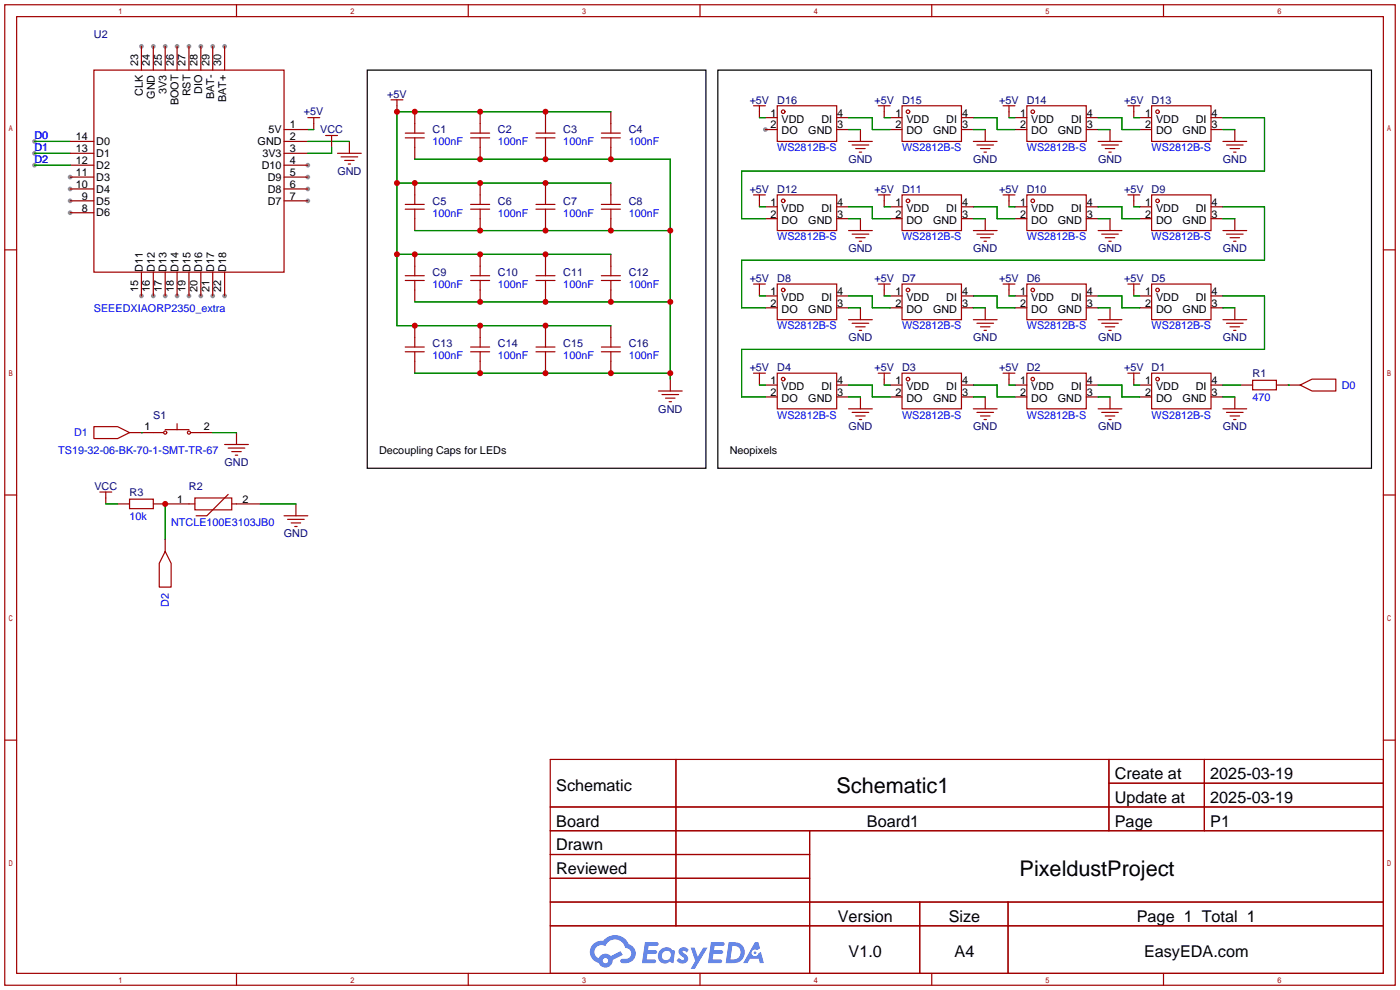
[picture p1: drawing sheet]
<svg xmlns="http://www.w3.org/2000/svg" width="299mm" height="212mm" viewBox="0 0 299 212" stroke-linecap="round" stroke-linejoin="round" font-family="sans-serif">
<g fill="#999">
<circle cx="163.6" cy="27.7" r=".51"/>
<circle cx="15" cy="37.8" r=".51"/>
<circle cx="15" cy="40.4" r=".51"/>
<circle cx="15" cy="42.9" r=".51"/>
<circle cx="15" cy="45.5" r=".51"/>
<circle cx="65.8" cy="42.9" r=".51"/>
<circle cx="65.8" cy="40.4" r=".51"/>
<circle cx="65.8" cy="37.8" r=".51"/>
<circle cx="65.8" cy="35.3" r=".51"/>
<circle cx="30.2" cy="63.2" r=".51"/>
<circle cx="32.8" cy="63.2" r=".51"/>
<circle cx="35.3" cy="63.2" r=".51"/>
<circle cx="37.8" cy="63.2" r=".51"/>
<circle cx="40.4" cy="63.2" r=".51"/>
<circle cx="42.9" cy="63.2" r=".51"/>
<circle cx="45.5" cy="63.2" r=".51"/>
<circle cx="48" cy="63.2" r=".51"/>
<circle cx="30.2" cy="9.9" r=".51"/>
<circle cx="32.8" cy="9.9" r=".51"/>
<circle cx="35.3" cy="9.9" r=".51"/>
<circle cx="37.8" cy="9.9" r=".51"/>
<circle cx="40.4" cy="9.9" r=".51"/>
<circle cx="42.9" cy="9.9" r=".51"/>
<circle cx="45.5" cy="9.9" r=".51"/>
<circle cx="48" cy="9.9" r=".51"/>
<circle cx="7.4" cy="30.2" r=".51"/>
<circle cx="7.4" cy="32.8" r=".51"/>
<circle cx="7.4" cy="35.3" r=".51"/>
</g>
<g fill="none" stroke="#a10000" stroke-width=".25">
<path d="M1 1h297.2v209.6h-297.2zM3.6 3.6h292.1v204.4h-292.1zM50.5 1v2.6M100.1 1v2.6M149.6 1v2.6M199.1 1v2.6M248.7 1v2.6M1 53.4h2.6M295.7 53.4h2.5M1 105.8h2.6M295.7 105.8h2.5M1 158.2h2.6"/>
<path d="M295.7 158.2h2.5M117.6 162.3h178.1v45.7h-178.1zM117.6 172.5h178.1M117.6 177.5h178.1M144.5 162.3v35.6M173 177.5v30.5M237 162.3v15.2M237 167.4h58.7M257.4 162.3v15.2M117.6 182.6h55.4M117.6 192.8h178.1M117.6 187.7h55.4"/>
<path d="M117.6 197.9h178.1M196.6 192.8v15.2M215.4 192.8v15.2M50.5 208v2.6M100.1 208v2.6M149.6 208v2.6M199.1 208v2.6M248.7 208v2.6"/>
</g>
<g fill="#5487ff">
<path d="M145.3 202.7a1.3 1.3 0 0 1 1.9 .3l-.4 .6a.54 .54 0 0 0-.9-.2l.1 .2a1.34 1.34 0 0 1 .9 1.8 1.47 1.47 0 0 1-2.3-.1l.5-.6 .8 .5a.31 .31 0 0 0 .4-.3 .31 .31 0 0 0-.3-.4 1.12 1.12 0 0 1-.7-1.8z"/>
<path d="M147.6 202.5h.9l.6 2 1.2-2h.9l-2.7 4.6h-.9l1-1.7z"/>
<path d="M137.8 201.4h1.7a1.31 1.31 0 0 1 1.2 .2 .4 .4 0 0 1-.3 .5l-1.8 .1-.1 .9h1.6a.4 .4 0 0 1 .4 .4 .4 .4 0 0 1-.5 .4h-1.6l-.2 1.2h1.4a.46 .46 0 0 1 .5 0 .46 .46 0 0 1 .1 .5l-.4 .2h-2.6z"/>
<path d="M151.9 201.4h1.7a1.32 1.32 0 0 1 1.2 .2 .39 .39 0 0 1-.3 .5l-1.8 .1-.1 .9h1.6a.4 .4 0 0 1 .4 .4 .4 .4 0 0 1-.4 .4h-1.7l-.2 1.2h1.4a.46 .46 0 0 1 .5 0 .46 .46 0 0 1 .1 .5l-.4 .2h-2.6z"/>
<path d="M161.3 201.4h.8l.3 1.3-.6 .4a.75 .75 0 0 0-1.1 .3 .75 .75 0 0 0 .5 1 .75 .75 0 0 0 .9-.7l.5-.2 .6 2.3h-.8l-.3-.9h-1.8l-.5 .9h-1z"/>
<path d="M155.7 201.4l-.6 4.4h1.5a2.27 2.27 0 0 0 2.6-2.2 2.27 2.27 0 0 0-2.7-2.2zM156.5 202.1a1.5 1.5 0 0 1 1.8 1.6 1.5 1.5 0 0 1-1.9 1.4h-.3z"/>
<path d="M141.2 203a1.6 1.6 0 0 0-.3 2.3 1.6 1.6 0 0 0 2.3 .2l.7 .3 .3-2.4-.1-.3-.5-.1a1.58 1.58 0 0 0-2.4 0zM141.8 203.5a.98 .98 0 0 1 1.6 .4 .98 .98 0 0 1-1.1 1.3 .94 .94 0 0 1-.9-.7 .94 .94 0 0 1 .4-1z"/>
<path d="M126.8 201.8a2.37 2.37 0 0 0 1.1 4 1.54 1.54 0 0 0 1.8 1 1.54 1.54 0 0 0 1.2-1.6l2.2-1.1-.5-.8-2 1a1.57 1.57 0 0 0-2.7 .5 1.5 1.5 0 0 1-.7-2.1 1.5 1.5 0 0 1 2.2-.5 2.23 2.23 0 0 1 2.3-1.4 2.23 2.23 0 0 1 2 1.8 1.16 1.16 0 0 1 1.2 1.1 1.16 1.16 0 0 1-1.1 1.2h-.7a.47 .47 0 0 0-.5 .4 .47 .47 0 0 0 .4 .5 2.17 2.17 0 0 0 2.5-.9 2.17 2.17 0 0 0-.3-2.7l-.8-.4a3.2 3.2 0 0 0-5.5-.7l-1.1 .1zM128.8 205.3a.6 .6 0 0 1 1.2 0 .6 .6 0 0 1-1.2 0z"/>
<circle cx="161.4" cy="203.6" r=".28"/>
</g>
<g fill="none" stroke="#a10000" stroke-width=".25">
<path d="M20.1 15h40.6v43.2h-40.6zM65.8 25.1h2.5M67.1 25.1v1.3M69.6 29h2.5M70.9 29v1.2M72.1 32.8h5.1M72.9 33.5h3.6M73.7 34.3h2M74.4 35.1h.5M83.6 21.3h2.5M84.8 21.3v1.3M86.6 29.5h4.1"/>
<path d="M86.6 28.4h4.1M88.6 26.4v2M88.6 29.5v2M100.6 29.5h4M100.6 28.4h4M102.6 26.4v2M102.6 29.5v2M114.6 29.5h4M114.6 28.4h4M116.6 26.4v2M116.6 29.5v2M128.5 29.5h4.1"/>
<path d="M128.5 28.4h4.1M130.6 26.4v2M130.6 29.5v2M161 22.6h2.6M162.3 22.6v1.3M166.1 22.6h12.7v7.6h-12.7zM181.4 30.2h5M182.1 31h3.6M182.9 31.8h2M183.6 32.5h.5M187.7 22.6h2.5M189 22.6v1.3"/>
<path d="M192.8 22.6h12.7v7.6h-12.7zM208 30.2h5.1M208.8 31h3.5M209.5 31.8h2.1M210.3 32.5h.5M214.4 22.6h2.5M215.6 22.6v1.3M219.5 22.6h12.7v7.6h-12.7zM234.7 30.2h5.1M235.5 31h3.5M236.2 31.8h2.1M237 32.5h.5"/>
<path d="M241 22.6h2.6M242.3 22.6v1.3M246.1 22.6h12.7v7.6h-12.7zM261.4 30.2h5M262.1 31h3.6M262.9 31.8h2M263.7 32.5h.5M86.6 44.7h4.1M86.6 43.7h4.1M86.6 59.9h4.1M86.6 58.9h4.1M88.6 41.7v2"/>
<path d="M88.6 44.7v2M88.6 56.9v2M88.6 59.9v2.1M100.6 44.7h4M100.6 43.7h4M100.6 59.9h4M100.6 58.9h4M102.6 41.7v2M102.6 44.7v2M102.6 56.9v2M102.6 59.9v2.1M114.6 44.7h4"/>
<path d="M114.6 43.7h4M114.6 59.9h4M114.6 58.9h4M116.6 41.7v2M116.6 44.7v2M116.6 56.9v2M116.6 59.9v2.1M128.5 44.7h4.1M128.5 43.7h4.1M128.5 59.9h4.1M128.5 58.9h4.1M130.6 41.7v2"/>
<path d="M130.6 44.7v2M130.6 56.9v2M130.6 59.9v2.1M161 41.7h2.6M162.3 41.7v1.2M166.1 41.7h12.7v7.6h-12.7zM181.4 49.3h5M182.1 50h3.6M182.9 50.8h2M183.6 51.6h.5M187.7 41.7h2.5M189 41.7v1.2"/>
<path d="M192.8 41.7h12.7v7.6h-12.7zM208 49.3h5.1M208.8 50h3.5M209.5 50.8h2.1M210.3 51.6h.5M214.4 41.7h2.5M215.6 41.7v1.2M219.5 41.7h12.7v7.6h-12.7zM234.7 49.3h5.1M235.5 50h3.5M236.2 50.8h2.1M237 51.6h.5"/>
<path d="M241 41.7h2.6M242.3 41.7v1.2M246.1 41.7h12.7v7.6h-12.7zM261.4 49.3h5M262.1 50h3.6M262.9 50.8h2M263.7 51.6h.5M86.6 75.2h4.1M86.6 74.2h4.1M88.6 72.1v2.1M88.6 75.2v2M100.6 75.2h4"/>
<path d="M100.6 74.2h4M102.6 72.1v2.1M102.6 75.2v2M114.6 75.2h4M114.6 74.2h4M116.6 72.1v2.1M116.6 75.2v2M128.5 75.2h4.1M128.5 74.2h4.1M130.6 72.1v2.1M130.6 75.2v2M161 79.8h2.6"/>
<path d="M161 60.7h2.6M162.3 60.7v1.3M162.3 79.8v1.2M166.1 79.8h12.7v7.6h-12.7zM166.1 60.7h12.7v7.6h-12.7zM181.4 68.3h5M182.1 69.1h3.6M182.9 69.8h2M183.6 70.6h.5M187.7 79.8h2.5M187.7 60.7h2.5M189 60.7v1.3"/>
<path d="M189 79.8v1.2M192.8 79.8h12.7v7.6h-12.7zM192.8 60.7h12.7v7.6h-12.7zM208 68.3h5.1M208.8 69.1h3.5M209.5 69.8h2.1M210.3 70.6h.5M214.4 79.8h2.5M214.4 60.7h2.5M215.6 60.7v1.3M215.6 79.8v1.2M219.5 79.8h12.7v7.6h-12.7z"/>
<path d="M219.5 60.7h12.7v7.6h-12.7zM234.7 68.3h5.1M235.5 69.1h3.5M236.2 69.8h2.1M237 70.6h.5M241 79.8h2.6M241 60.7h2.6M242.3 60.7v1.3M242.3 79.8v1.2M246.1 79.8h12.7v7.6h-12.7zM246.1 60.7h12.7v7.6h-12.7zM261.4 68.3h5"/>
<path d="M262.1 69.1h3.6M262.9 69.8h2M263.7 70.6h.5M20.1 91.2h5l2.6 1.3-2.6 1.2h-5zM32.8 92.5h2.1M35.3 91.8h5.1M37.8 90.6v1.2M40.8 92.5h2.1M48 95h5.1M48.8 95.8h3.5M49.5 96.5h2.1M50.3 97.3h.5"/>
<path d="M140.7 83.6h5.1M141.5 84.3h3.5M142.2 85.1h2.1M143 85.9h.5M181.4 87.4h5M182.1 88.1h3.6M182.9 88.9h2M183.6 89.7h.5M208 87.4h5.1M208.8 88.1h3.5M209.5 88.9h2.1M210.3 89.7h.5"/>
<path d="M234.7 87.4h5.1M235.5 88.1h3.5M236.2 88.9h2.1M237 89.7h.5M261.4 87.4h5M262.1 88.1h3.6M262.9 88.9h2M263.7 89.7h.5M267.7 81.3h5.1v2h-5.1zM277.9 82.3l2.5-1.3h5.1v2.6h-5.1zM21.3 105.2h2.6M22.6 105.2v1.2"/>
<path d="M27.7 106.7h5.1v2h-5.1zM35.3 117.9l1.3 2.5v5.1h-2.6v-5.1zM40.4 107.7h1.3M41.7 106.4h7.8v2.6h-7.8zM48.8 105.7l-4.6 4.5h-2.3M49.5 107.7h1M60.7 110.2h5.1M61.5 111h3.5M62.2 111.8h2.1M63 112.5h.5"/>
<circle cx="167.4" cy="23.9" r=".38"/>
<circle cx="194.1" cy="23.9" r=".38"/>
<circle cx="220.7" cy="23.9" r=".38"/>
<circle cx="247.4" cy="23.9" r=".38"/>
<circle cx="167.4" cy="42.9" r=".38"/>
<circle cx="194.1" cy="42.9" r=".38"/>
<circle cx="220.7" cy="42.9" r=".38"/>
<circle cx="247.4" cy="42.9" r=".38"/>
<circle cx="167.4" cy="62" r=".38"/>
<circle cx="194.1" cy="62" r=".38"/>
<circle cx="220.7" cy="62" r=".38"/>
<circle cx="247.4" cy="62" r=".38"/>
<circle cx="35.3" cy="92.5" r=".33"/>
<circle cx="40.4" cy="92.5" r=".33"/>
<circle cx="167.4" cy="81" r=".38"/>
<circle cx="194.1" cy="81" r=".38"/>
<circle cx="220.7" cy="81" r=".38"/>
<circle cx="247.4" cy="81" r=".38"/>
</g>
<g fill="none" stroke="#870000" stroke-width=".25">
<path d="M30.2 9.9v5.1M32.8 9.9v5.1M35.3 9.9v5.1M37.8 9.9v5.1M40.4 9.9v5.1M42.9 9.9v5.1M45.5 9.9v5.1M48 9.9v5.1M15 30.2h5.1M15 32.8h5.1M15 35.3h5.1M15 37.8h5.1"/>
<path d="M60.7 27.7h5.1M60.7 30.2h5.1M60.7 32.8h5.1M60.7 35.3h5.1M60.7 37.8h5.1M67.1 26.4v1.3M70.9 30.2v1.3M74.7 30.2v2.6M84.8 22.6v1.3M88.6 23.9v2.5M88.6 31.5v2.5M88.6 39.1v2.6"/>
<path d="M102.6 23.9v2.5M102.6 31.5v2.5M102.6 39.1v2.6M116.6 23.9v2.5M116.6 31.5v2.5M116.6 39.1v2.6M130.6 23.9v2.5M130.6 31.5v2.5M130.6 39.1v2.6M162.3 23.9v1.2M163.6 25.1h2.5M163.6 27.7h2.5"/>
<path d="M178.8 25.1h2.6M178.8 27.7h2.6M183.9 27.7v2.5M189 23.9v1.2M190.2 25.1h2.6M190.2 27.7h2.6M205.5 25.1h2.5M205.5 27.7h2.5M210.6 27.7v2.5M215.6 23.9v1.2M216.9 25.1h2.6M216.9 27.7h2.6"/>
<path d="M232.2 25.1h2.5M232.2 27.7h2.5M237.2 27.7v2.5M242.3 23.9v1.2M243.6 25.1h2.5M243.6 27.7h2.5M258.8 25.1h2.6M258.8 27.7h2.6M263.9 27.7v2.5M15 40.4h5.1M15 42.9h5.1M15 45.5h5.1"/>
<path d="M30.2 58.2v5M32.8 58.2v5M35.3 58.2v5M37.8 58.2v5M40.4 58.2v5M42.9 58.2v5M45.5 58.2v5M48 58.2v5M60.7 40.4h5.1M60.7 42.9h5.1M88.6 46.7v2.6M88.6 54.4v2.5"/>
<path d="M102.6 46.7v2.6M102.6 54.4v2.5M116.6 46.7v2.6M116.6 54.4v2.5M130.6 46.7v2.6M130.6 54.4v2.5M162.3 42.9v1.3M163.6 44.2h2.5M163.6 46.7h2.5M178.8 44.2h2.6M178.8 46.7h2.6M183.9 46.7v2.6"/>
<path d="M189 42.9v1.3M190.2 44.2h2.6M190.2 46.7h2.6M205.5 44.2h2.5M205.5 46.7h2.5M210.6 46.7v2.6M215.6 42.9v1.3M216.9 44.2h2.6M216.9 46.7h2.6M232.2 44.2h2.5M232.2 46.7h2.5M237.2 46.7v2.6"/>
<path d="M242.3 42.9v1.3M243.6 44.2h2.5M243.6 46.7h2.5M258.8 44.2h2.6M258.8 46.7h2.6M263.9 46.7v2.6M88.6 62v2.5M88.6 69.6v2.5M88.6 77.2v2.6M102.6 62v2.5M102.6 69.6v2.5M102.6 77.2v2.6"/>
<path d="M116.6 62v2.5M116.6 69.6v2.5M116.6 77.2v2.6M130.6 62v2.5M130.6 69.6v2.5M130.6 77.2v2.6M162.3 62v1.2M163.6 63.2h2.5M163.6 65.8h2.5M178.8 63.2h2.6M178.8 65.8h2.6M183.9 65.8v2.5"/>
<path d="M189 62v1.2M190.2 63.2h2.6M190.2 65.8h2.6M205.5 63.2h2.5M205.5 65.8h2.5M210.6 65.8v2.5M215.6 62v1.2M216.9 63.2h2.6M216.9 65.8h2.6M232.2 63.2h2.5M232.2 65.8h2.5M237.2 65.8v2.5"/>
<path d="M242.3 62v1.2M243.6 63.2h2.5M243.6 65.8h2.5M258.8 63.2h2.6M258.8 65.8h2.6M263.9 65.8v2.5M27.7 92.5h5.1M42.9 92.5h2.6M50.5 92.5v2.5M143.3 81v2.6M162.3 81v1.3M163.6 82.3h2.5"/>
<path d="M163.6 84.8h2.5M178.8 82.3h2.6M178.8 84.8h2.6M183.9 84.8v2.6M189 81v1.3M190.2 82.3h2.6M190.2 84.8h2.6M205.5 82.3h2.5M205.5 84.8h2.5M210.6 84.8v2.6M215.6 81v1.3M216.9 82.3h2.6"/>
<path d="M216.9 84.8h2.6M232.2 82.3h2.5M232.2 84.8h2.5M237.2 84.8v2.6M242.3 81v1.3M243.6 82.3h2.5M243.6 84.8h2.5M258.8 82.3h2.6M258.8 84.8h2.6M263.9 84.8v2.6M265.2 82.3h2.5M272.8 82.3h5.1"/>
<path d="M22.6 106.4v1.3M25.1 107.7h2.6M32.8 107.7h7.6M35.3 115.3v2.6M50.5 107.7h5.1M63.2 107.7v2.5"/>
</g>
<g fill="none" stroke="#008700" stroke-width=".25">
<path d="M7.4 30.2h7.6M7.4 32.8h7.6M7.4 35.3h7.6M65.8 27.7h1.3M65.8 30.2h8.9M70.9 31.5v1.3h-5.1M84.8 39.1h45.8M88.6 34h54.7v47M130.6 23.9h-45.8v45.7h45.8M162.3 25.1h1.3M181.4 27.7h2.5M181.4 25.1h5v2.6h3.8"/>
<path d="M189 25.1h1.2M208 27.7h2.6M208 25.1h5.1v2.6h3.8M215.6 25.1h1.3M234.7 27.7h2.5M234.7 25.1h5.1v2.6h3.8M242.3 25.1h1.3M261.4 27.7h2.5M261.4 25.1h8.9v11.5h-111.8v10.1h5.1M84.8 54.4h45.8M88.6 49.3h54.7M162.3 44.2h1.3"/>
<path d="M181.4 44.2h5v2.5h3.8M181.4 46.7h2.5M189 44.2h1.2M208 44.2h5.1v2.5h3.8M208 46.7h2.6M215.6 44.2h1.3M234.7 44.2h5.1v2.5h3.8M234.7 46.7h2.5M242.3 44.2h1.3M261.4 44.2h8.9v11.4h-111.8v10.2h5.1M261.4 46.7h2.5M88.6 79.8h54.7"/>
<path d="M88.6 64.5h54.7M162.3 63.2h1.3M181.4 63.2h5v2.6h3.8M181.4 65.8h2.5M189 63.2h1.2M208 63.2h5.1v2.6h3.8M208 65.8h2.6M215.6 63.2h1.3M234.7 63.2h5.1v2.6h3.8M234.7 65.8h2.5M242.3 63.2h1.3M261.4 63.2h8.9v11.5h-111.8v10.1h5.1"/>
<path d="M261.4 65.8h2.5M30.2 92.5h.1M45.5 92.5h5M162.3 82.3h1.3M181.4 82.3h5v2.5h3.8M181.4 84.8h2.5M189 82.3h1.2M208 82.3h5.1v2.5h3.8M208 84.8h2.6M215.6 82.3h1.3M234.7 82.3h5.1v2.5h3.8M234.7 84.8h2.5"/>
<path d="M242.3 82.3h1.3M261.4 82.3h3.8M261.4 84.8h2.5M275.3 82.3h.1M22.6 107.7h2.5M35.3 107.7v7.6M55.6 107.7h7.6"/>
</g>
<path d="M78.5 15h72.4v85.1h-72.4zM153.4 15h139.7v85.1h-139.7z" fill="none" stroke="#000" stroke-width=".25"/>
<g fill="#c00">
<circle cx="116.6" cy="23.9" r=".63"/>
<circle cx="102.6" cy="23.9" r=".63"/>
<circle cx="88.6" cy="23.9" r=".63"/>
<circle cx="84.8" cy="23.9" r=".63"/>
<circle cx="84.8" cy="39.1" r=".63"/>
<circle cx="88.6" cy="39.1" r=".63"/>
<circle cx="102.6" cy="39.1" r=".63"/>
<circle cx="116.6" cy="39.1" r=".63"/>
<circle cx="84.8" cy="54.4" r=".63"/>
<circle cx="88.6" cy="54.4" r=".63"/>
<circle cx="102.6" cy="54.4" r=".63"/>
<circle cx="116.6" cy="54.4" r=".63"/>
<circle cx="88.6" cy="69.6" r=".63"/>
<circle cx="102.6" cy="69.6" r=".63"/>
<circle cx="116.6" cy="69.6" r=".63"/>
<circle cx="143.3" cy="79.8" r=".63"/>
<circle cx="130.6" cy="79.8" r=".63"/>
<circle cx="116.6" cy="79.8" r=".63"/>
<circle cx="102.6" cy="79.8" r=".63"/>
<circle cx="143.3" cy="64.5" r=".63"/>
<circle cx="130.6" cy="64.5" r=".63"/>
<circle cx="116.6" cy="64.5" r=".63"/>
<circle cx="102.6" cy="64.5" r=".63"/>
<circle cx="143.3" cy="49.3" r=".63"/>
<circle cx="130.6" cy="49.3" r=".63"/>
<circle cx="116.6" cy="49.3" r=".63"/>
<circle cx="102.6" cy="49.3" r=".63"/>
<circle cx="130.6" cy="34" r=".63"/>
<circle cx="116.6" cy="34" r=".63"/>
<circle cx="102.6" cy="34" r=".63"/>
<circle cx="35.3" cy="107.7" r=".63"/>
</g>
<g font-size="4.6">
<text x="178.8" y="169.4">Schematic1</text>
<text x="217.9" y="187.2">PixeldustProject</text>
</g>
<g font-size="3.5">
<text x="238.3" y="166.5">Create at</text>
<text x="258.7" y="166.5">2025-03-19</text>
<text x="118.9" y="169.1">Schematic</text>
<text x="238.3" y="171.6">Update at</text>
<text x="258.7" y="171.6">2025-03-19</text>
<text x="118.9" y="176.7">Board</text>
<text x="185.3" y="176.7">Board1</text>
<text x="238.3" y="176.7">Page</text>
<text x="258.7" y="176.7">P1</text>
<text x="118.9" y="181.8">Drawn</text>
<text x="118.9" y="186.8">Reviewed</text>
<text x="179.1" y="197">Version</text>
<text x="202.8" y="197">Size</text>
<text x="243" y="197">Page 1 Total 1</text>
<text x="181.4" y="204.6">V1.0</text>
<text x="204" y="204.6">A4</text>
<text x="244.5" y="204.6">EasyEDA.com</text>
</g>
<g font-size="2.3" fill="#000080">
<text x="20.1" y="8.2">U2</text>
<text x="82.8" y="20.9">+5V</text>
<text x="160.2" y="22.1">+5V</text>
<text x="166.1" y="22.1">D16</text>
<text x="186.9" y="22.1">+5V</text>
<text x="192.8" y="22.1">D15</text>
<text x="213.6" y="22.1">+5V</text>
<text x="219.5" y="22.1">D14</text>
<text x="240.2" y="22.1">+5V</text>
<text x="246.1" y="22.1">D13</text>
<text x="65" y="24.7">+5V</text>
<text x="68.4" y="28.5">VCC</text>
<text x="92.5" y="28.5">C1</text>
<text x="106.4" y="28.5">C2</text>
<text x="120.4" y="28.5">C3</text>
<text x="134.4" y="28.5">C4</text>
<text x="181.3" y="34.8">GND</text>
<text x="208" y="34.8">GND</text>
<text x="234.7" y="34.8">GND</text>
<text x="261.3" y="34.8">GND</text>
<text x="72.1" y="37.4">GND</text>
<text x="160.2" y="41.2">+5V</text>
<text x="166.1" y="41.2">D12</text>
<text x="186.9" y="41.2">+5V</text>
<text x="192.8" y="41.2">D11</text>
<text x="213.6" y="41.2">+5V</text>
<text x="219.5" y="41.2">D10</text>
<text x="240.2" y="41.2">+5V</text>
<text x="246.1" y="41.2">D9</text>
<text x="92.5" y="43.7">C5</text>
<text x="106.4" y="43.7">C6</text>
<text x="120.4" y="43.7">C7</text>
<text x="134.4" y="43.7">C8</text>
<text x="181.3" y="53.9">GND</text>
<text x="208" y="53.9">GND</text>
<text x="234.7" y="53.9">GND</text>
<text x="261.3" y="53.9">GND</text>
<text x="92.5" y="59">C9</text>
<text x="106.4" y="59">C10</text>
<text x="120.4" y="59">C11</text>
<text x="134.4" y="59">C12</text>
<text x="160.2" y="60.2">+5V</text>
<text x="166.1" y="60.2">D8</text>
<text x="186.9" y="60.2">+5V</text>
<text x="192.8" y="60.2">D7</text>
<text x="213.6" y="60.2">+5V</text>
<text x="219.5" y="60.2">D6</text>
<text x="240.2" y="60.2">+5V</text>
<text x="246.1" y="60.2">D5</text>
<text x="92.5" y="74.2">C13</text>
<text x="106.4" y="74.2">C14</text>
<text x="120.4" y="74.2">C15</text>
<text x="134.4" y="74.2">C16</text>
<text x="181.3" y="72.9">GND</text>
<text x="208" y="72.9">GND</text>
<text x="234.7" y="72.9">GND</text>
<text x="261.3" y="72.9">GND</text>
<text x="160.2" y="79.3">+5V</text>
<text x="166.1" y="79.3">D4</text>
<text x="186.9" y="79.3">+5V</text>
<text x="192.8" y="79.3">D3</text>
<text x="213.6" y="79.3">+5V</text>
<text x="219.5" y="79.3">D2</text>
<text x="240.2" y="79.3">+5V</text>
<text x="246.1" y="79.3">D1</text>
<text x="267.7" y="80.6">R1</text>
<text x="32.8" y="89.5">S1</text>
<text x="140.7" y="88.2">GND</text>
<text x="181.3" y="92">GND</text>
<text x="208" y="92">GND</text>
<text x="234.7" y="92">GND</text>
<text x="261.3" y="92">GND</text>
<text x="48" y="99.6">GND</text>
<text x="20.2" y="104.7">VCC</text>
<text x="27.7" y="106">R3</text>
<text x="40.4" y="104.7">R2</text>
<text x="60.7" y="114.9">GND</text>
</g>
<g font-size="2.3">
<text x="29.5" y="14.2" transform="rotate(-90 29.5 14.2)">23</text>
<text x="32" y="14.2" transform="rotate(-90 32 14.2)">24</text>
<text x="34.6" y="14.2" transform="rotate(-90 34.6 14.2)">25</text>
<text x="37.1" y="14.2" transform="rotate(-90 37.1 14.2)">26</text>
<text x="39.7" y="14.2" transform="rotate(-90 39.7 14.2)">27</text>
<text x="42.2" y="14.2" transform="rotate(-90 42.2 14.2)">28</text>
<text x="44.7" y="14.2" transform="rotate(-90 44.7 14.2)">29</text>
<text x="47.3" y="14.2" transform="rotate(-90 47.3 14.2)">30</text>
<text x="30.5" y="20.5" transform="rotate(-90 30.5 20.5)">CLK</text>
<text x="33.1" y="21.1" transform="rotate(-90 33.1 21.1)">GND</text>
<text x="35.6" y="20.1" transform="rotate(-90 35.6 20.1)">3V3</text>
<text x="38.1" y="22.5" transform="rotate(-90 38.1 22.5)">BOOT</text>
<text x="40.7" y="20.6" transform="rotate(-90 40.7 20.6)">RST</text>
<text x="43.2" y="20.1" transform="rotate(-90 43.2 20.1)">DIO</text>
<text x="45.8" y="21.2" transform="rotate(-90 45.8 21.2)">BAT-</text>
<text x="48.3" y="21.8" transform="rotate(-90 48.3 21.8)">BAT+</text>
<text x="16.2" y="30">14</text>
<text x="57.4" y="28.5">5V</text>
<text x="62" y="30">2</text>
<text x="62" y="27.5">1</text>
<text x="164.7" y="24.9">1</text>
<text x="164.7" y="27.5">2</text>
<text x="167.1" y="26.2">VDD</text>
<text x="167.1" y="28.7">DO</text>
<text x="172.7" y="28.7">GND</text>
<text x="175.6" y="26.2">DI</text>
<text x="178.9" y="27.5">3</text>
<text x="178.9" y="24.9">4</text>
<text x="191.4" y="24.9">1</text>
<text x="191.4" y="27.5">2</text>
<text x="193.7" y="26.2">VDD</text>
<text x="193.7" y="28.7">DO</text>
<text x="199.4" y="28.7">GND</text>
<text x="202.2" y="26.2">DI</text>
<text x="205.6" y="27.5">3</text>
<text x="205.6" y="24.9">4</text>
<text x="218" y="24.9">1</text>
<text x="218" y="27.5">2</text>
<text x="220.4" y="26.2">VDD</text>
<text x="220.4" y="28.7">DO</text>
<text x="226.1" y="28.7">GND</text>
<text x="228.9" y="26.2">DI</text>
<text x="232.3" y="27.5">3</text>
<text x="232.3" y="24.9">4</text>
<text x="244.7" y="24.9">1</text>
<text x="244.7" y="27.5">2</text>
<text x="247.1" y="26.2">VDD</text>
<text x="247.1" y="28.7">DO</text>
<text x="252.8" y="28.7">GND</text>
<text x="255.6" y="26.2">DI</text>
<text x="259" y="27.5">3</text>
<text x="259" y="24.9">4</text>
<text x="16.2" y="32.5">13</text>
<text x="16.2" y="35.1">12</text>
<text x="20.6" y="31">D0</text>
<text x="20.6" y="33.6">D1</text>
<text x="55.1" y="31">GND</text>
<text x="56.1" y="33.6">3V3</text>
<text x="62" y="35.1">4</text>
<text x="62" y="32.5">3</text>
<text x="16.2" y="37.6">11</text>
<text x="16.2" y="40.2">10</text>
<text x="20.6" y="36.1">D2</text>
<text x="20.6" y="38.6">D3</text>
<text x="20.6" y="41.2">D4</text>
<text x="56" y="36.1">D10</text>
<text x="57.2" y="41.2">D8</text>
<text x="57.2" y="38.6">D9</text>
<text x="62" y="40.2">6</text>
<text x="62" y="37.6">5</text>
<text x="17.5" y="42.7">9</text>
<text x="17.5" y="45.2">8</text>
<text x="20.6" y="43.7">D5</text>
<text x="20.6" y="46.3">D6</text>
<text x="57.2" y="43.7">D7</text>
<text x="62" y="42.7">7</text>
<text x="164.7" y="44">1</text>
<text x="164.7" y="46.5">2</text>
<text x="167.1" y="45.2">VDD</text>
<text x="167.1" y="47.8">DO</text>
<text x="172.7" y="47.8">GND</text>
<text x="175.6" y="45.2">DI</text>
<text x="178.9" y="46.5">3</text>
<text x="178.9" y="44">4</text>
<text x="191.4" y="44">1</text>
<text x="191.4" y="46.5">2</text>
<text x="193.7" y="45.2">VDD</text>
<text x="193.7" y="47.8">DO</text>
<text x="199.4" y="47.8">GND</text>
<text x="202.2" y="45.2">DI</text>
<text x="205.6" y="46.5">3</text>
<text x="205.6" y="44">4</text>
<text x="218" y="44">1</text>
<text x="218" y="46.5">2</text>
<text x="220.4" y="45.2">VDD</text>
<text x="220.4" y="47.8">DO</text>
<text x="226.1" y="47.8">GND</text>
<text x="228.9" y="45.2">DI</text>
<text x="232.3" y="46.5">3</text>
<text x="232.3" y="44">4</text>
<text x="244.7" y="44">1</text>
<text x="244.7" y="46.5">2</text>
<text x="247.1" y="45.2">VDD</text>
<text x="247.1" y="47.8">DO</text>
<text x="252.8" y="47.8">GND</text>
<text x="255.6" y="45.2">DI</text>
<text x="259" y="46.5">3</text>
<text x="259" y="44">4</text>
<text x="30.5" y="58.1" transform="rotate(-90 30.5 58.1)">D11</text>
<text x="33.1" y="58.1" transform="rotate(-90 33.1 58.1)">D12</text>
<text x="35.6" y="58.1" transform="rotate(-90 35.6 58.1)">D13</text>
<text x="38.1" y="58.1" transform="rotate(-90 38.1 58.1)">D14</text>
<text x="40.7" y="58.1" transform="rotate(-90 40.7 58.1)">D15</text>
<text x="43.2" y="58.1" transform="rotate(-90 43.2 58.1)">D16</text>
<text x="45.8" y="58.1" transform="rotate(-90 45.8 58.1)">D17</text>
<text x="48.3" y="58.1" transform="rotate(-90 48.3 58.1)">D18</text>
<text x="29.5" y="62.5" transform="rotate(-90 29.5 62.5)">15</text>
<text x="32" y="62.5" transform="rotate(-90 32 62.5)">16</text>
<text x="34.6" y="62.5" transform="rotate(-90 34.6 62.5)">17</text>
<text x="37.1" y="62.5" transform="rotate(-90 37.1 62.5)">18</text>
<text x="39.7" y="62.5" transform="rotate(-90 39.7 62.5)">19</text>
<text x="42.2" y="62.5" transform="rotate(-90 42.2 62.5)">20</text>
<text x="44.7" y="62.5" transform="rotate(-90 44.7 62.5)">21</text>
<text x="47.3" y="62.5" transform="rotate(-90 47.3 62.5)">22</text>
<text x="164.7" y="63">1</text>
<text x="164.7" y="65.6">2</text>
<text x="167.1" y="64.3">VDD</text>
<text x="175.6" y="64.3">DI</text>
<text x="178.9" y="65.6">3</text>
<text x="178.9" y="63">4</text>
<text x="191.4" y="63">1</text>
<text x="191.4" y="65.6">2</text>
<text x="193.7" y="64.3">VDD</text>
<text x="202.2" y="64.3">DI</text>
<text x="205.6" y="65.6">3</text>
<text x="205.6" y="63">4</text>
<text x="218" y="63">1</text>
<text x="218" y="65.6">2</text>
<text x="220.4" y="64.3">VDD</text>
<text x="228.9" y="64.3">DI</text>
<text x="232.3" y="65.6">3</text>
<text x="232.3" y="63">4</text>
<text x="244.7" y="63">1</text>
<text x="244.7" y="65.6">2</text>
<text x="247.1" y="64.3">VDD</text>
<text x="255.6" y="64.3">DI</text>
<text x="259" y="65.6">3</text>
<text x="259" y="63">4</text>
<text x="167.1" y="66.8">DO</text>
<text x="172.7" y="66.8">GND</text>
<text x="193.7" y="66.8">DO</text>
<text x="199.4" y="66.8">GND</text>
<text x="220.4" y="66.8">DO</text>
<text x="226.1" y="66.8">GND</text>
<text x="247.1" y="66.8">DO</text>
<text x="252.8" y="66.8">GND</text>
<text x="164.7" y="82.1">1</text>
<text x="167.1" y="83.3">VDD</text>
<text x="175.6" y="83.3">DI</text>
<text x="178.9" y="82.1">4</text>
<text x="191.4" y="82.1">1</text>
<text x="193.7" y="83.3">VDD</text>
<text x="202.2" y="83.3">DI</text>
<text x="205.6" y="82.1">4</text>
<text x="218" y="82.1">1</text>
<text x="220.4" y="83.3">VDD</text>
<text x="228.9" y="83.3">DI</text>
<text x="232.3" y="82.1">4</text>
<text x="244.7" y="82.1">1</text>
<text x="247.1" y="83.3">VDD</text>
<text x="255.6" y="83.3">DI</text>
<text x="259" y="82.1">4</text>
<text x="164.7" y="84.6">2</text>
<text x="167.1" y="85.9">DO</text>
<text x="172.7" y="85.9">GND</text>
<text x="178.9" y="84.6">3</text>
<text x="191.4" y="84.6">2</text>
<text x="193.7" y="85.9">DO</text>
<text x="199.4" y="85.9">GND</text>
<text x="205.6" y="84.6">3</text>
<text x="218" y="84.6">2</text>
<text x="220.4" y="85.9">DO</text>
<text x="226.1" y="85.9">GND</text>
<text x="232.3" y="84.6">3</text>
<text x="244.7" y="84.6">2</text>
<text x="247.1" y="85.9">DO</text>
<text x="252.8" y="85.9">GND</text>
<text x="259" y="84.6">3</text>
<text x="30.9" y="92">1</text>
<text x="43.6" y="92">2</text>
<text x="81" y="97.1">Decoupling Caps for LEDs</text>
<text x="156" y="97.1">Neopixels</text>
<text x="37.8" y="107.5">1</text>
<text x="51.8" y="107.5">2</text>
</g>
<g font-size="2.3" fill="#00f">
<text x="7.4" y="29.8">D0</text>
<text x="7.4" y="32.3">D1</text>
<text x="7.4" y="34.8">D2</text>
<text x="92.5" y="31">100nF</text>
<text x="106.4" y="31">100nF</text>
<text x="120.4" y="31">100nF</text>
<text x="134.4" y="31">100nF</text>
<text x="166.1" y="32.3">WS2812B-S</text>
<text x="192.8" y="32.3">WS2812B-S</text>
<text x="219.5" y="32.3">WS2812B-S</text>
<text x="246.1" y="32.3">WS2812B-S</text>
<text x="92.5" y="46.3">100nF</text>
<text x="106.4" y="46.3">100nF</text>
<text x="120.4" y="46.3">100nF</text>
<text x="134.4" y="46.3">100nF</text>
<text x="166.1" y="51.4">WS2812B-S</text>
<text x="192.8" y="51.4">WS2812B-S</text>
<text x="219.5" y="51.4">WS2812B-S</text>
<text x="246.1" y="51.4">WS2812B-S</text>
<text x="92.5" y="61.5">100nF</text>
<text x="106.4" y="61.5">100nF</text>
<text x="120.4" y="61.5">100nF</text>
<text x="134.4" y="61.5">100nF</text>
<text x="20.1" y="66.6">SEEEDXIAORP2350_extra</text>
<text x="166.1" y="70.4">WS2812B-S</text>
<text x="192.8" y="70.4">WS2812B-S</text>
<text x="219.5" y="70.4">WS2812B-S</text>
<text x="246.1" y="70.4">WS2812B-S</text>
<text x="92.5" y="76.8">100nF</text>
<text x="106.4" y="76.8">100nF</text>
<text x="120.4" y="76.8">100nF</text>
<text x="134.4" y="76.8">100nF</text>
<text x="286.8" y="83.1">D0</text>
<text x="166.1" y="89.5">WS2812B-S</text>
<text x="192.8" y="89.5">WS2812B-S</text>
<text x="219.5" y="89.5">WS2812B-S</text>
<text x="246.1" y="89.5">WS2812B-S</text>
<text x="267.7" y="85.6">470</text>
<text x="15.8" y="93.3">D1</text>
<text x="12.4" y="97.1">TS19-32-06-BK-70-1-SMT-TR-67</text>
<text x="27.7" y="111">10k</text>
<text x="36.6" y="112.3">NTCLE100E3103JB0</text>
<text x="36.1" y="129.7" transform="rotate(-90 36.1 129.7)">D2</text>
</g>
</svg>
